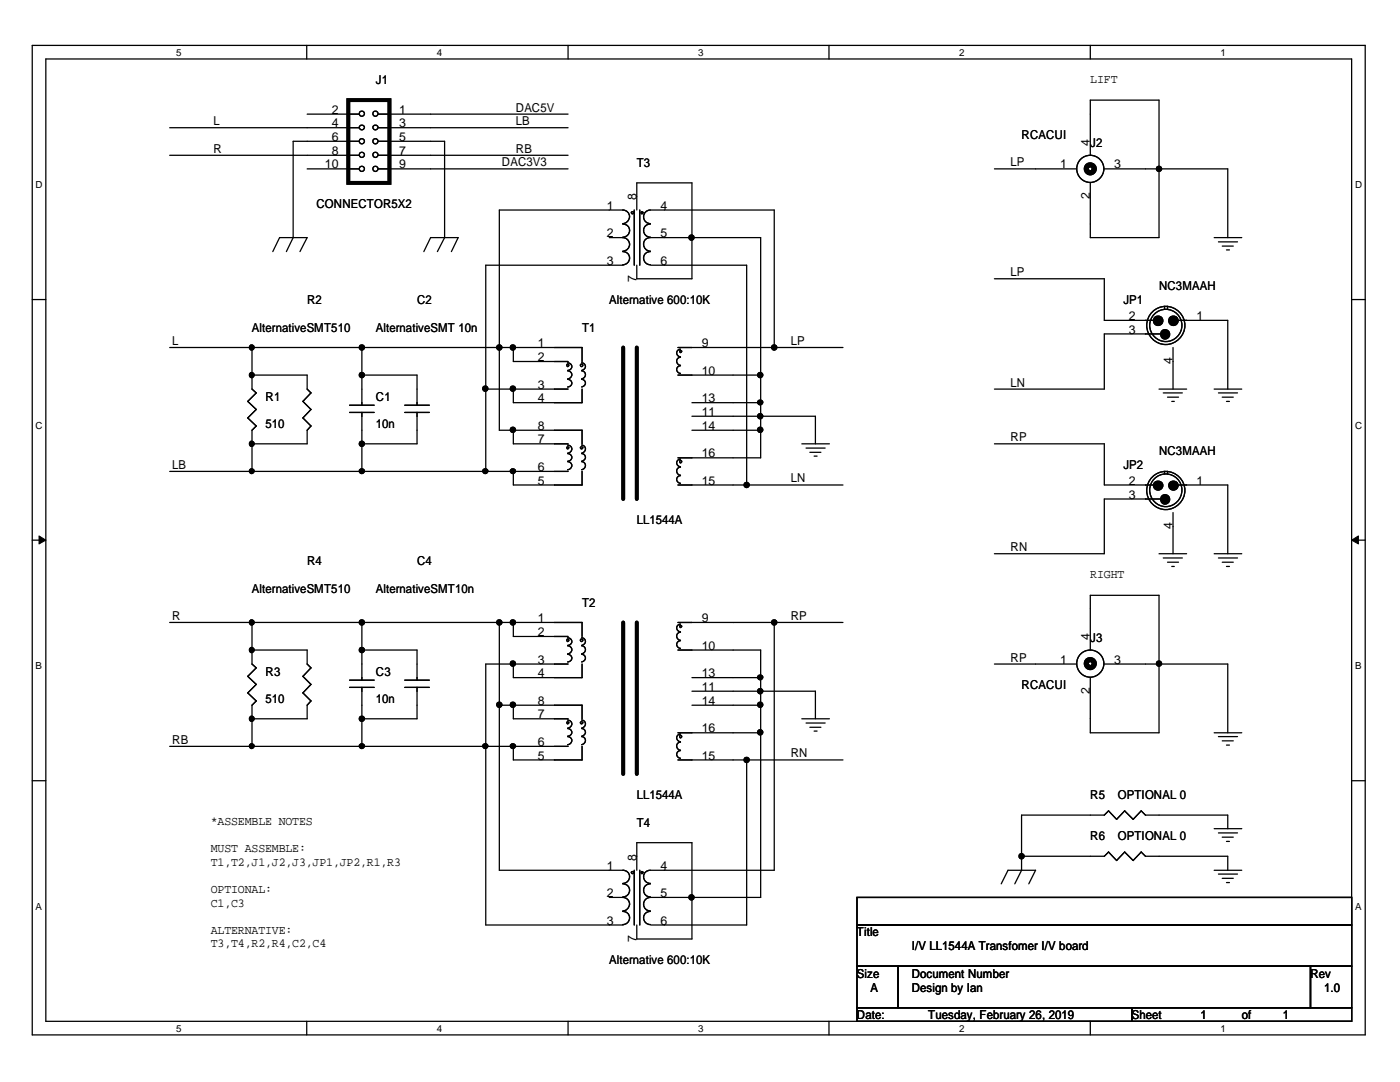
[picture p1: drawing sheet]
<svg xmlns="http://www.w3.org/2000/svg" width="279mm" height="216mm" viewBox="0 0 279 216" stroke-linecap="round" stroke-linejoin="round" font-family="sans-serif">
<path d="M6.4 9.1h266.1v197.4h-266.1zM9.1 11.8h260.6v192h-260.6z" fill="none" stroke="#000" stroke-width=".25"/>
<g fill="#fff">
<path d="M35.1 9.3h1.1v2.2h-1.1z"/>
<path d="M35.1 204h1.1v2.2h-1.1z"/>
</g>
<path d="M61.2 9.1v2.7M61.2 203.8v2.7" fill="none" stroke="#000" stroke-width=".25"/>
<g fill="#fff">
<path d="M87.2 9.3h1.1v2.2h-1.1z"/>
<path d="M87.2 204h1.1v2.2h-1.1z"/>
</g>
<path d="M113.4 9.1v2.7M113.4 203.8v2.7" fill="none" stroke="#000" stroke-width=".25"/>
<g fill="#fff">
<path d="M139.4 9.3h1.1v2.2h-1.1z"/>
<path d="M139.4 204h1.1v2.2h-1.1z"/>
</g>
<path d="M165.4 9.1v2.7M165.4 203.8v2.7" fill="none" stroke="#000" stroke-width=".25"/>
<g fill="#fff">
<path d="M191.4 9.3h1.1v2.2h-1.1z"/>
<path d="M191.4 204h1.1v2.2h-1.1z"/>
</g>
<path d="M217.6 9.1v2.7M217.6 203.8v2.7" fill="none" stroke="#000" stroke-width=".25"/>
<g fill="#fff">
<path d="M243.6 9.3h1.1v2.2h-1.1z"/>
<path d="M243.6 204h1.1v2.2h-1.1z"/>
<path d="M7.1 35.7h1.5v2.2h-1.5z"/>
<path d="M270.4 35.7h1.5v2.2h-1.5z"/>
<path d="M7.1 83.7h1.5v2.2h-1.5z"/>
<path d="M270.4 83.7h1.5v2.2h-1.5z"/>
</g>
<path d="M6.4 59.8h2.7M269.7 59.8h2.8" fill="none" stroke="#000" stroke-width=".25"/>
<g fill="#fff">
<path d="M7.1 131.7h1.3v2.2h-1.3z"/>
<path d="M270.4 131.7h1.3v2.2h-1.3z"/>
</g>
<path d="M6.4 107.8h2.7M269.7 107.8h2.8" fill="none" stroke="#000" stroke-width=".25"/>
<g fill="#000" stroke="#000" stroke-width=".2">
<path d="M7.8 106.9l1.3 .9-1.3 .7z" fill-rule="evenodd"/>
<path d="M269.7 107.8l1.4-.9v1.6z" fill-rule="evenodd"/>
</g>
<g fill="#fff">
<path d="M7.1 179.7h1.3v2.2h-1.3z"/>
<path d="M270.4 179.7h1.3v2.2h-1.3z"/>
</g>
<g fill="none" stroke="#000" stroke-width=".25">
<path d="M33.9 25.5h37.8M33.9 31h37.8M61.3 33.7h10.4M61.3 22.8h10.4M71.7 28.2h-13.2v19.2l-1.4 2.8M75.5 28.2h13.2v19.2l-1.4 2.8M75.5 25.5h37.9M75.5 33.7h37.9M75.5 22.8h37.9M75.5 31h37.9M198.5 33.7h16.4M217.6 31v-11h13.7v27.4h-13.7v-10.9"/>
<path d="M220.4 33.7h24.6v13.7M54.4 50.2l1.4-2.8h5.5l-1.4 2.8M84.6 50.2l1.3-2.8h5.5l-1.3 2.8M121.6 47.4h2.8M124.3 41.9a1.35 1.35 0 0 1 1.3 1.4 1.35 1.35 0 0 1-1.3 1.3M124.3 44.7a1.31 1.31 0 0 1 1.3 1.3 1.31 1.31 0 0 1-1.3 1.3M124.3 47.4a1.35 1.35 0 0 1 1.3 1.4 1.35 1.35 0 0 1-1.3 1.3M124.3 50.2a1.31 1.31 0 0 1 1.3 1.3 1.31 1.31 0 0 1-1.3 1.3M124.4 41.9h-24.7v44h16.5v2.7M124.4 52.9h-27.5v41.2M126 42.3l.5 .1-.3 .3-.2-.1zM126.6 41.9v11"/>
<path d="M127.1 41.9v-5.4h11v19.1h-11v-2.7M127.7 41.9v11M128 42.3h.3v.3h-.3zM129.8 41.9a1.35 1.35 0 0 0-1.4 1.4 1.35 1.35 0 0 0 1.4 1.3M129.8 44.7a1.31 1.31 0 0 0-1.4 1.3 1.31 1.31 0 0 0 1.4 1.3M129.8 47.4a1.35 1.35 0 0 0-1.4 1.4 1.35 1.35 0 0 0 1.4 1.3M129.8 50.2a1.31 1.31 0 0 0-1.4 1.3 1.31 1.31 0 0 0 1.4 1.3M129.9 47.4h21.9v44h-16.5M129.9 41.9h24.6v27.4M129.9 52.9h19.1v43.9M198.5 55.6h21.9v8.3h9.8M242.3 47.4h5.5"/>
<path d="M243.2 48.3h3.8M243.9 49.1h2.2M244.8 49.9h.6M33.9 69.3h82.3v2.8M50.3 74.8h11v2.8l.8 .8-1.6 1.7 1.6 1.6-1.6 1.7 1.6 1.6-.8 .9v2.7h-11M50.3 69.3v8.3l.8 .8-1.7 1.7 1.7 1.6-1.7 1.7 1.7 1.6-.8 .9v8.2M72.2 74.8h11v6.1M72.2 69.3v11.6M96.9 77.6h16.5M102.4 69.3v2.8h11M102.4 77.6v2.7h13.8v-2.7M113.2 72.7h.2l.1 .2-.2 .3z"/>
<path d="M113.3 74a.81 .81 0 0 1 .8 .8 .81 .81 0 0 1-.8 .8M113.3 72.4a.77 .77 0 0 1 .8 .8 .77 .77 0 0 1-.8 .7M113.3 75.7a.77 .77 0 0 1 .8 .8 .77 .77 0 0 1-.8 .7M115.9 72.8l.2-.2 .2 .3-.2 .3-.2-.1zM116.1 74a.81 .81 0 0 1 .7 .8 .81 .81 0 0 1-.7 .8M116.1 72.4a.76 .76 0 0 1 .7 .8 .76 .76 0 0 1-.7 .7M116.1 75.7a.76 .76 0 0 1 .7 .8 .76 .76 0 0 1-.7 .7M135.3 69.3h32.9M135.3 74.8h16.5M135.7 70h.3v.3h-.3zM135.8 71.3a.81 .81 0 0 0-.8 .8 .81 .81 0 0 0 .8 .8M135.8 69.7a.76 .76 0 0 0-.8 .7 .76 .76 0 0 0 .8 .8"/>
<path d="M135.8 73a.76 .76 0 0 0-.8 .7 .76 .76 0 0 0 .8 .8M231.3 77.6h5.5M231.9 66.6h-11.5v11h-21.9M232.2 78.4h3.8M232.4 61.1v.6M233 79.2h2.2M233 61.1v.6M234.1 69.3v8.3M235.2 63.9h9.8v13.7M242.3 77.6h5.5M243.2 78.4h3.8M243.9 79.2h2.2"/>
<path d="M33.9 94.1h79.5M69.8 82.3h4.9M69.8 80.9h4.9M72.2 82.3v11.8M80.8 82.3h4.9M80.8 80.9h4.9M83.2 82.3v6.3h-11M102.4 85.9v2.7h11M102.4 94.1v2.7h13.8v-2.7M113.2 89.2h.2v.3h-.2zM113.3 88.8a.81 .81 0 0 1 .8 .8 .81 .81 0 0 1-.8 .8M113.3 90.5a.77 .77 0 0 1 .8 .8 .77 .77 0 0 1-.8 .7"/>
<path d="M113.3 92.1a.81 .81 0 0 1 .8 .8 .81 .81 0 0 1-.8 .8M115.9 89.2l.4 .1-.2 .3-.2-.1zM116.1 90.5a.76 .76 0 0 1 .7 .8 .76 .76 0 0 1-.7 .7M116.1 92.1a.81 .81 0 0 1 .7 .8 .81 .81 0 0 1-.7 .8M116.1 88.8a.81 .81 0 0 1 .7 .8 .81 .81 0 0 1-.7 .8M135.3 96.8h32.9M135.7 91.9h.3l.1 .2-.3 .3zM135.8 91.6a.76 .76 0 0 0-.8 .8 .76 .76 0 0 0 .8 .7M135.8 93.2a.81 .81 0 0 0-.8 .8 .81 .81 0 0 0 .8 .8M135.8 94.9a.76 .76 0 0 0-.8 .8 .76 .76 0 0 0 .8 .7M138.1 85.9h13.7M138.1 80.3h13.7"/>
<path d="M138.1 83.1h24.6v5.5M160 88.6h5.5M160.9 89.4h3.8M161.6 90.3h2.2M162.5 91h.6M198.5 88.6h21.9v8.2h9.8M231.9 99.6h-11.5v10.9h-21.9M232.4 94.1v.5M233 94.1v.5M233.8 80.1h.6M235.2 96.8h9.8v13.7M244.8 80.1h.6"/>
<path d="M231.3 110.5h5.5M232.2 111.3h3.8M233 112.2h2.2M233.8 113h.6M234.1 102.3v8.2M242.3 110.5h5.5M243.2 111.3h3.8M243.9 112.2h2.2M244.8 113h.6M33.9 124.2h82.3v2.8M50.3 124.2v8.3l.8 .8-1.7 1.7 1.7 1.6-1.7 1.7 1.7 1.6-.8 .8v8.2M50.3 129.7h11v2.8l.8 .8-1.6 1.7 1.6 1.6-1.6 1.7 1.6 1.6-.8 .8v2.7h-11"/>
<path d="M69.8 137.2h4.9M69.8 135.7h4.9M72.2 124.2v11.5M72.2 137.2v11.7M72.2 129.7h11v6M80.8 137.2h4.9M80.8 135.7h4.9M83.2 137.2v6.2h-11M99.7 124.2v49.5h24.7M102.4 124.2v2.8h11M102.4 132.5v2.7h13.8v-2.7M113.2 127.6h.2l.1 .2-.2 .2z"/>
<path d="M113.3 128.9a.81 .81 0 0 1 .8 .8 .81 .81 0 0 1-.8 .8M113.3 127.3a.77 .77 0 0 1 .8 .7 .77 .77 0 0 1-.8 .8M113.3 130.6a.77 .77 0 0 1 .8 .7 .77 .77 0 0 1-.8 .8M113.4 132.5h-16.5v52.1h27.5M115.9 127.6l.2-.1 .2 .3-.2 .2-.2-.1zM116.1 128.9a.81 .81 0 0 1 .7 .8 .81 .81 0 0 1-.7 .8M116.1 127.3a.76 .76 0 0 1 .7 .7 .76 .76 0 0 1-.7 .8M116.1 130.6a.76 .76 0 0 1 .7 .7 .76 .76 0 0 1-.7 .8M135.3 129.7h16.5v49.4h-21.9M135.3 124.2h32.9M135.7 124.9h.3v.2h-.3zM135.8 126.2a.81 .81 0 0 0-.8 .8 .81 .81 0 0 0 .8 .8"/>
<path d="M135.8 124.5a.76 .76 0 0 0-.8 .8 .76 .76 0 0 0 .8 .8M135.8 127.8a.76 .76 0 0 0-.8 .8 .76 .76 0 0 0 .8 .8M138.1 137.9h24.6v5.5M138.1 135.2h13.7M154.5 124.2v49.5h-24.6M198.5 132.5h16.4M217.6 129.7v-10.9h13.7v27.4h-13.7v-11M220.4 132.5h24.6v13.7M6.4 155.8h2.7M33.9 148.9h79.5M99.7 140.7h16.5v2.7M102.4 140.7v2.7h11"/>
<path d="M102.4 148.9v2.7h13.8v-2.7M113.2 144.1h.2v.2h-.2zM113.3 143.7a.81 .81 0 0 1 .8 .8 .81 .81 0 0 1-.8 .8M113.3 145.4a.77 .77 0 0 1 .8 .7 .77 .77 0 0 1-.8 .8M113.3 147a.81 .81 0 0 1 .8 .8 .81 .81 0 0 1-.8 .8M115.9 144.1l.4 .1-.2 .2-.2-.1zM116.1 145.4a.76 .76 0 0 1 .7 .7 .76 .76 0 0 1-.7 .8M116.1 147a.81 .81 0 0 1 .7 .8 .81 .81 0 0 1-.7 .8M116.1 143.7a.81 .81 0 0 1 .7 .8 .81 .81 0 0 1-.7 .8M135.3 146.2h16.5M135.3 151.6h32.9M135.7 146.8h.3l.1 .2-.3 .2z"/>
<path d="M135.8 146.5a.76 .76 0 0 0-.8 .7 .76 .76 0 0 0 .8 .8M135.8 148.1a.81 .81 0 0 0-.8 .8 .81 .81 0 0 0 .8 .8M135.8 149.8a.76 .76 0 0 0-.8 .7 .76 .76 0 0 0 .8 .8M138.1 140.7h13.7M149 151.6v33h-19.1M160 143.4h5.5M160.9 144.3h3.8M161.6 145.1h2.2M162.5 145.9h.6M242.3 146.2h5.5M243.2 147h3.8M243.9 147.8h2.2"/>
<path d="M244.8 148.7h.6M269.7 155.8h2.8M121.6 179.1h2.8M124.3 173.7a1.31 1.31 0 0 1 1.3 1.3 1.31 1.31 0 0 1-1.3 1.3M124.3 176.4a1.31 1.31 0 0 1 1.3 1.3 1.31 1.31 0 0 1-1.3 1.3M124.3 179.1a1.35 1.35 0 0 1 1.3 1.3 1.35 1.35 0 0 1-1.3 1.4M126 174l.5 .1-.3 .2-.2-.1zM126.6 173.7v10.9M127.1 173.7v-5.6h11v19.3h-11v-2.8M127.7 173.7v10.9M128 174h.3v.2h-.3zM129.8 173.7a1.31 1.31 0 0 0-1.4 1.3 1.31 1.31 0 0 0 1.4 1.3"/>
<path d="M129.8 176.4a1.31 1.31 0 0 0-1.4 1.3 1.31 1.31 0 0 0 1.4 1.3M129.8 179.1a1.35 1.35 0 0 0-1.4 1.3 1.35 1.35 0 0 0 1.4 1.4M171 179.1h98.7v5.5h-98.7zM199.8 176.4l1.4-2.7h5.5l-1.4 2.7M203.9 170.9h16.5l.8-.9 1.6 1.7 1.7-1.7 1.6 1.7 1.7-1.7 .8 .9h16.4v2.8M242.3 173.7h5.5M242.3 165.4h5.5M243.2 166.2h3.8M243.2 174.4h3.8M243.9 167h2.2M243.9 175.3h2.2M244.8 167.9h.6"/>
<path d="M244.8 176.1h.6M245 165.4v-2.8h-16.4l-.8-.8-1.7 1.7-1.6-1.7-1.7 1.7-1.6-1.7-.8 .8h-16.5v11.1l-1.4 2.7M124.3 181.9a1.31 1.31 0 0 1 1.3 1.3 1.31 1.31 0 0 1-1.3 1.3M129.8 181.9a1.31 1.31 0 0 0-1.4 1.3 1.31 1.31 0 0 0 1.4 1.3M171 184.6h98.7v8.2h-98.7zM171 192.8h8.2v8.3h-8.2zM179.2 192.8h82.3v8.3h-82.3zM261.5 192.8h8.2v8.3h-8.2zM171 201.1h54.9v2.7h-54.9zM225.9 201.1h43.8v2.7h-43.8z"/>
<circle cx="72.2" cy="28.2" r=".52"/>
<circle cx="72.2" cy="30.9" r=".52"/>
<circle cx="72.2" cy="22.7" r=".52"/>
<circle cx="72.2" cy="33.7" r=".52"/>
<circle cx="72.2" cy="25.4" r=".5"/>
<circle cx="74.9" cy="28.2" r=".52"/>
<circle cx="74.9" cy="30.9" r=".52"/>
<circle cx="74.9" cy="22.7" r=".52"/>
<circle cx="74.9" cy="33.7" r=".52"/>
<circle cx="74.9" cy="25.4" r=".5"/>
<circle cx="217.6" cy="33.7" r="2.71"/>
<circle cx="232.7" cy="64.9" r="3.8"/>
<circle cx="232.7" cy="64.9" r="3.2"/>
<circle cx="232.6" cy="97.8" r="3.2"/>
<circle cx="232.7" cy="97.9" r="3.8"/>
<circle cx="217.6" cy="132.4" r="2.71"/>
</g>
<g fill="#000" stroke="#000" stroke-width=".25">
<circle cx="231.3" cy="33.7" r=".52"/>
<circle cx="138" cy="47.4" r=".52"/>
<circle cx="50.2" cy="74.8" r=".5"/>
<circle cx="50.2" cy="69.3" r=".5"/>
<circle cx="72.2" cy="74.8" r=".52"/>
<circle cx="72.2" cy="69.3" r=".52"/>
<circle cx="96.8" cy="77.5" r=".52"/>
<circle cx="99.6" cy="69.3" r=".52"/>
<circle cx="102.4" cy="77.5" r=".52"/>
<circle cx="102.4" cy="69.3" r=".52"/>
<circle cx="151.7" cy="74.8" r=".52"/>
<circle cx="154.5" cy="69.3" r=".52"/>
<circle cx="231.1" cy="64" r=".94"/>
<circle cx="232.5" cy="66.7" r=".92"/>
<circle cx="234.2" cy="64" r=".94"/>
<circle cx="50.2" cy="88.6" r=".5"/>
<circle cx="50.2" cy="94" r=".48"/>
<circle cx="72.2" cy="88.6" r=".52"/>
<circle cx="72.2" cy="94" r=".5"/>
<circle cx="96.9" cy="94" r=".5"/>
<circle cx="102.4" cy="85.8" r=".52"/>
<circle cx="102.4" cy="94" r=".5"/>
<circle cx="149" cy="96.8" r=".52"/>
<circle cx="151.7" cy="83" r=".52"/>
<circle cx="151.7" cy="85.8" r=".52"/>
<circle cx="151.7" cy="80.3" r=".5"/>
<circle cx="231.1" cy="96.9" r=".92"/>
<circle cx="232.5" cy="99.6" r=".92"/>
<circle cx="234.2" cy="96.9" r=".92"/>
<circle cx="50.2" cy="129.7" r=".5"/>
<circle cx="50.2" cy="124.2" r=".5"/>
<circle cx="72.2" cy="129.7" r=".52"/>
<circle cx="72.2" cy="124.2" r=".52"/>
<circle cx="99.6" cy="124.2" r=".52"/>
<circle cx="102.4" cy="132.4" r=".52"/>
<circle cx="102.4" cy="124.2" r=".52"/>
<circle cx="151.7" cy="137.9" r=".52"/>
<circle cx="151.7" cy="135.2" r=".5"/>
<circle cx="154.5" cy="124.2" r=".52"/>
<circle cx="231.3" cy="132.4" r=".52"/>
<circle cx="50.2" cy="143.4" r=".5"/>
<circle cx="50.2" cy="148.9" r=".48"/>
<circle cx="72.2" cy="143.4" r=".52"/>
<circle cx="72.2" cy="148.9" r=".5"/>
<circle cx="96.9" cy="148.9" r=".5"/>
<circle cx="99.6" cy="140.6" r=".52"/>
<circle cx="102.4" cy="140.6" r=".52"/>
<circle cx="102.4" cy="148.9" r=".5"/>
<circle cx="149" cy="151.6" r=".52"/>
<circle cx="151.7" cy="140.6" r=".52"/>
<circle cx="151.7" cy="146.1" r=".52"/>
<circle cx="138" cy="179.1" r=".52"/>
<circle cx="203.9" cy="170.8" r=".52"/>
</g>
<path d="M69.5 20h8.2v16.5h-8.2zM124.4 69.3v30.3M127.1 69.3v30.3M124.4 124.2v30.2M127.1 124.2v30.2" fill="none" stroke="#000" stroke-width=".76"/>
<g fill="none" stroke="#000" stroke-width="1.6">
<circle cx="217.6" cy="33.7" r=".52"/>
<circle cx="217.6" cy="132.4" r=".52"/>
</g>
<g font-size="2.5">
<text x="75" y="16.8">J1</text>
<text x="217.6" y="16.5">LIFT</text>
<text x="66.2" y="22.7">2</text>
<text x="79.7" y="22.7">1</text>
<text x="103" y="22.3">DAC5V</text>
<text x="42.6" y="25">L</text>
<text x="66.2" y="25.4">4</text>
<text x="66.2" y="28.1">6</text>
<text x="79.7" y="28.1">5</text>
<text x="79.7" y="25.4">3</text>
<text x="103" y="25">LB</text>
<text x="203.9" y="27.8">RCACUI</text>
<text x="217.5" y="29" transform="rotate(-90 217.5 29)">4</text>
<text x="217.6" y="29.4">J2</text>
<text x="42.6" y="30.5">R</text>
<text x="64.9" y="33.6">10</text>
<text x="66.2" y="30.9">8</text>
<text x="79.7" y="30.9">7</text>
<text x="79.7" y="33.6">9</text>
<text x="100.2" y="33.2">DAC3V3</text>
<text x="103" y="30.5">RB</text>
<text x="127.1" y="33.3">T3</text>
<text x="201.7" y="33.2">LP</text>
<text x="211.6" y="33.6">1</text>
<text x="222.3" y="33.6">3</text>
<text x="63.2" y="41.5">CONNECTOR5X2</text>
<text x="121.1" y="41.8">1</text>
<text x="127" y="40" transform="rotate(-90 127 40)">8</text>
<text x="131.8" y="41.8">4</text>
<text x="217.5" y="39.8" transform="rotate(-90 217.5 39.8)">2</text>
<text x="121.1" y="47.3">2</text>
<text x="131.8" y="47.3">5</text>
<text x="121.1" y="52.8">3</text>
<text x="131.8" y="52.8">6</text>
<text x="127" y="56.2" transform="rotate(-90 127 56.2)">7</text>
<text x="201.7" y="55.1">LP</text>
<text x="231.3" y="57.9">NC3MAAH</text>
<text x="61.3" y="60.7">R2</text>
<text x="83.2" y="60.7">C2</text>
<text x="121.6" y="60.7">Alternative 600:10K</text>
<text x="224.2" y="60.7">JP1</text>
<text x="225.3" y="63.8">2</text>
<text x="238.8" y="63.8">1</text>
<text x="34.4" y="68.8">L</text>
<text x="50.3" y="66.2">AlternativeSMT510</text>
<text x="75" y="66.2">AlternativeSMT 10n</text>
<text x="107.4" y="69.3">1</text>
<text x="116.2" y="66.2">T1</text>
<text x="140" y="69.3">9</text>
<text x="157.8" y="68.8">LP</text>
<text x="225.3" y="66.5">3</text>
<text x="107.4" y="72.1">2</text>
<text x="107.4" y="77.6">3</text>
<text x="140" y="74.8">10</text>
<text x="201.7" y="77.1">LN</text>
<text x="234" y="72.6" transform="rotate(-90 234 72.6)">4</text>
<text x="53" y="79.9">R1</text>
<text x="75" y="79.9">C1</text>
<text x="107.4" y="80.3">4</text>
<text x="140" y="83">11</text>
<text x="140" y="80.3">13</text>
<text x="53" y="85.3">510</text>
<text x="75" y="85.3">10n</text>
<text x="107.4" y="88.5">7</text>
<text x="107.4" y="85.8">8</text>
<text x="140" y="85.8">14</text>
<text x="201.7" y="88.1">RP</text>
<text x="34.4" y="93.6">LB</text>
<text x="107.4" y="94">6</text>
<text x="140" y="91.3">16</text>
<text x="224.2" y="93.6">JP2</text>
<text x="231.3" y="90.8">NC3MAAH</text>
<text x="107.4" y="96.7">5</text>
<text x="140" y="96.7">15</text>
<text x="157.8" y="96.3">LN</text>
<text x="225.3" y="96.7">2</text>
<text x="225.3" y="99.5">3</text>
<text x="238.8" y="96.7">1</text>
<text x="127.1" y="104.6">LL1544A</text>
<text x="234" y="105.6" transform="rotate(-90 234 105.6)">4</text>
<text x="61.3" y="112.8">R4</text>
<text x="83.2" y="112.8">C4</text>
<text x="201.7" y="110">RN</text>
<text x="50.3" y="118.3">AlternativeSMT510</text>
<text x="75" y="118.3">AlternativeSMT10n</text>
<text x="217.6" y="115.3">RIGHT</text>
<text x="34.4" y="123.7">R</text>
<text x="107.4" y="124.1">1</text>
<text x="116.2" y="121.1">T2</text>
<text x="140" y="124.1">9</text>
<text x="157.8" y="123.7">RP</text>
<text x="107.4" y="126.9">2</text>
<text x="140" y="129.6">10</text>
<text x="201.7" y="132">RP</text>
<text x="217.5" y="127.8" transform="rotate(-90 217.5 127.8)">4</text>
<text x="217.6" y="128.2">J3</text>
<text x="53" y="134.8">R3</text>
<text x="75" y="134.8">C3</text>
<text x="107.4" y="132.4">3</text>
<text x="107.4" y="135.1">4</text>
<text x="140" y="137.8">11</text>
<text x="140" y="135.1">13</text>
<text x="203.9" y="137.5">RCACUI</text>
<text x="211.6" y="132.4">1</text>
<text x="222.3" y="132.4">3</text>
<text x="53" y="140.2">510</text>
<text x="75" y="140.2">10n</text>
<text x="107.4" y="143.3">7</text>
<text x="107.4" y="140.6">8</text>
<text x="140" y="140.6">14</text>
<text x="217.5" y="138.5" transform="rotate(-90 217.5 138.5)">2</text>
<text x="34.4" y="148.4">RB</text>
<text x="107.4" y="148.8">6</text>
<text x="140" y="146.1">16</text>
<text x="107.4" y="151.6">5</text>
<text x="140" y="151.6">15</text>
<text x="157.8" y="151.1">RN</text>
<text x="127.1" y="159.4">LL1544A</text>
<text x="217.6" y="159.4">R5</text>
<text x="223.1" y="159.4">OPTIONAL 0</text>
<text x="42.1" y="164.7">*ASSEMBLE NOTES</text>
<text x="127.1" y="164.9">T4</text>
<text x="217.6" y="167.6">R6</text>
<text x="223.1" y="167.6">OPTIONAL 0</text>
<text x="42.1" y="170.1">MUST ASSEMBLE:</text>
<text x="42.1" y="172.8">T1,T2,J1,J2,J3,JP1,JP2,R1,R3</text>
<text x="121.1" y="173.6">1</text>
<text x="127" y="171.7" transform="rotate(-90 127 171.7)">8</text>
<text x="131.8" y="173.6">4</text>
<text x="42.1" y="178.2">OPTIONAL:</text>
<text x="121.1" y="179">2</text>
<text x="131.8" y="179">5</text>
<text x="42.1" y="180.9">C1,C3</text>
<text x="121.1" y="184.5">3</text>
<text x="131.8" y="184.5">6</text>
<text x="42.1" y="186.4">ALTERNATIVE:</text>
<text x="42.1" y="189.1">T3,T4,R2,R4,C2,C4</text>
<text x="127" y="187.9" transform="rotate(-90 127 187.9)">7</text>
<text x="171" y="186.9">Title</text>
<text x="181.9" y="189.7">I/V LL1544A Transfomer I/V board</text>
<text x="121.6" y="192.4">Alternative 600:10K</text>
<text x="171" y="195.1">Size</text>
<text x="173.7" y="197.9">A</text>
<text x="181.9" y="195.1">Document Number</text>
<text x="181.9" y="197.9">Design by Ian</text>
<text x="261.5" y="195.1">Rev</text>
<text x="264.2" y="197.9">1.0</text>
<text x="171" y="203.4">Date:</text>
<text x="185.3" y="203.4">Tuesday, February 26, 2019</text>
<text x="225.9" y="203.4">Sheet</text>
<text x="239.6" y="203.4">1</text>
<text x="247.8" y="203.4">of</text>
<text x="256" y="203.4">1</text>
</g>
<g font-size="1.9">
<text x="35.1" y="11.1">5</text>
<text x="87.2" y="11.1">4</text>
<text x="139.4" y="11.1">3</text>
<text x="191.4" y="11.1">2</text>
<text x="243.6" y="11.1">1</text>
<text x="7.1" y="37.5">D</text>
<text x="270.4" y="37.5">D</text>
<text x="7.1" y="85.5">C</text>
<text x="270.4" y="85.5">C</text>
<text x="7.1" y="133.5">B</text>
<text x="270.4" y="133.5">B</text>
<text x="7.1" y="181.5">A</text>
<text x="270.4" y="181.5">A</text>
<text x="35.1" y="205.8">5</text>
<text x="87.2" y="205.8">4</text>
<text x="139.4" y="205.8">3</text>
<text x="191.4" y="205.8">2</text>
<text x="243.6" y="205.8">1</text>
</g>
</svg>
